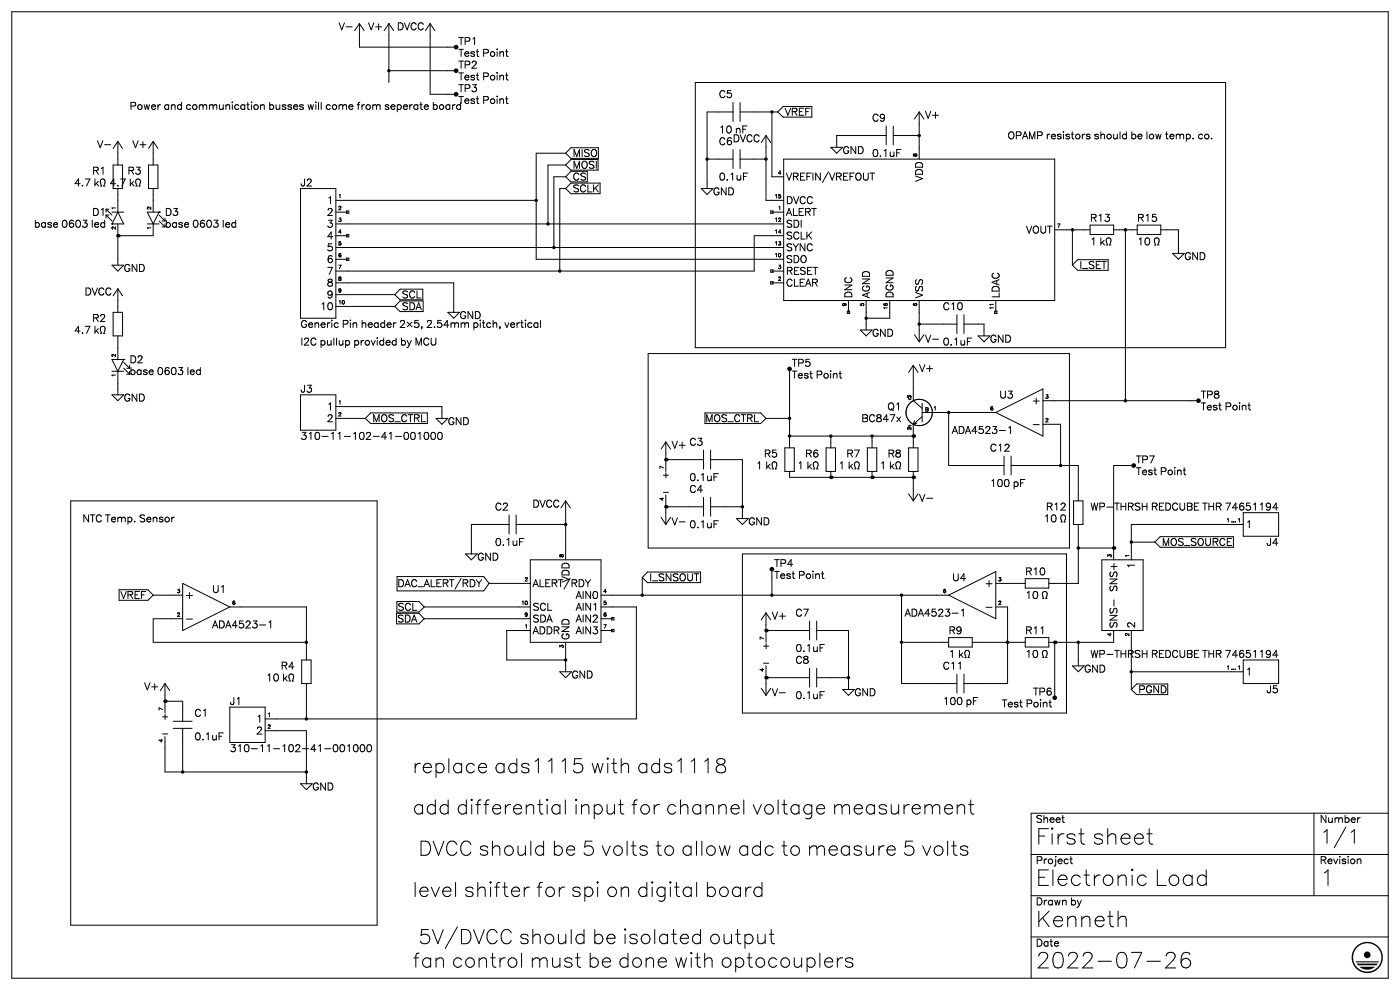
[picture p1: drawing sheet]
<svg xmlns="http://www.w3.org/2000/svg" width="297mm" height="210mm" viewBox="0 0 297 210" stroke-linecap="round" stroke-linejoin="round" font-family="sans-serif">
<g fill="none" stroke="#000" stroke-width=".21">
<path d="M2.5 2.5h292v205h-292zM76.3 5v5h20M76.3 5l-1.1 1.5M76.3 5l.9 1.5M82.5 15h13.8M82.5 5v12.5M82.5 5l-1 1.5M82.5 5l1 1.5M91.2 5v15h5.1M91.2 5l-.9 1.5M91.2 5l1 1.5M147.5 17.5h112.5v56.3h-112.5z"/>
<path d="M22.1 38a1 1 0 0 1-.1 1.5h.3M24 40v-5h2v5M25 30v5M25 40v5M25 30l-1 1.5M25 30l1 1.5M29.6 38a1 1 0 0 1-.1 1.5h.3M31.5 35h2v5h-2zM32.5 30v5M32.5 40v5M32.5 30l-1 1.5M32.5 30l1 1.5"/>
<path d="M63.8 40h7.5v27.5h-7.5zM97.7 21.7v1.5M97.7 23l-.3 .2M120 40h-1.3v17.5M120 32.5h-6.2v22.5h52.5M120 35h-3.7v12.5M120 37.5h-2.5v15M120 37.5l1.1 1.1M120 35l1.1 1.1h5.8M120 40l1.1 1.1h6.2M120 32.5l1.1 1.1h5.8M121.1 36.3l-1.1 1.2"/>
<path d="M126.9 33.8h-5.8l-1.1 1.2M126.9 31.3h-5.8l-1.1 1.2M127.3 38.8h-6.2l-1.1 1.2M148.8 40h2.4l-1.2 1.3zM150 33.8h5.5M155.5 21.8v4M155.5 31.7v4M155.5 23.7h-5.5v16.3M157 21.8v4M157 31.7v4M157 23.7h8M157 33.8h5.5"/>
<path d="M162.5 28.7v13.8h3.8M162.5 28.7l-1 1.5M162.5 28.7l1 1.5M163.7 23.7v13.8h2.6M165 23.7l1.1 1.1h6.1M166.3 33.8h57.5v29.9h-57.5zM172.2 22.6h-6.1l-1.1 1.1M176.2 31.2h2.6l-1.3 1.3zM188 26.7v4.1M188 28.7h-10.5v2.5M189.5 26.7v4.1M189.5 28.7h5.5"/>
<path d="M195 23.7v10.1M195 23.7l-1 1.5M195 23.7l1 1.5M23.1 45.6h-.6l1.3 1.3M23.1 44.4h-.6l1.3 1.2M23.8 47.5h.1M23.8 45h2.4M23.8 56.2h2.4l-1.2 1.3zM25 45l1.2 2.5h-2.4M25 45l-1.2 2.5M25 47.5v8.7M31.3 47.5h2.4"/>
<path d="M32.5 47.5v2.5h-7.5M33.7 45h.1M33.7 45h-2.4l1.2 2.5M33.7 45.6l1.3 1.3M33.7 46.9l1.3 1.2M33.7 45l-1.2 2.5M71.3 42.5h42.5M71.3 55h2.4M71.3 52.5h95M71.3 60h25v6.3M71.3 50h2.4M71.3 47.5h95"/>
<path d="M71.3 45h2.4M73.5 54.7h.5v.6h-.5zM73.5 44.8h.5v.4h-.5zM73.5 49.7h.5v.5h-.5zM163.5 44.8h.5v.4h-.5zM163.5 57.3h.5v.4h-.5zM163.5 59.7h.5v.6h-.5zM163.7 57.5h2.6M163.7 60h2.6M163.7 45h2.6M166.3 50h-6.3v7.5h-88.7M223.8 48.7h7.5"/>
<path d="M227.5 48.7v7.5M227.5 56.2l1.1 1.1h6.5M231.3 47.8h4.9v1.9h-4.9zM235.1 55.1h-6.5l-1.1 1.1M235.2 50.5a.62 .62 0 0 1 .4 1l-.2 .5h.3M236.2 48.7h5M238.8 48.7v36.3M241.2 47.8h5v1.9h-5zM244.9 52h.3a1.15 1.15 0 0 1-.1-1.5h.4a.62 .62 0 0 1 .3 1l-.2 .5h.3M246.2 48.7h3.8v5.1M248.7 53.8h2.6l-1.3 1.2zM22.1 69.3a1 1 0 0 1-.1 1.4h.3"/>
<path d="M23.8 78.8h2.4M24 66.3h2v5h-2zM25 61.2v5.1M25 71.3v4.9M25 78.8v5M25 61.2l-1 1.5M25 61.2l1 1.5M26.2 76.2h.1M26.2 76.9l1.3 1.2M26.2 76.2h-2.4l1.2 2.6M26.2 78.1l1.3 1.3M26.2 76.2l-1.2 2.6"/>
<path d="M71.3 62.5h12.5M71.3 65h12.5M83.8 65l1.1 1.1h4.9M83.8 62.5l1.1 1.1h4.8M89.7 61.3h-4.8l-1.1 1.2M89.8 63.8h-4.9l-1.1 1.2M95 66.3h2.5l-1.2 1.2zM114.7 68v1.5M137.5 75h89.4v41.3h-89.4zM167.5 80v15M179.8 66h.5v.5h-.5zM180 63.7v2.6"/>
<path d="M182.5 70h2.5l-1.3 1.3zM183.7 63.7v6.3M188.7 63.7v3.8h-5M193.8 77.5v7.5M193.8 77.5l-1 1.5M193.8 77.5l.9 1.5M194 71l1 1.5M195 68.7h8M195 63.7v8.8M196 71l-1 1.5M203 66.7v4.1M204.5 66.7v4.1"/>
<path d="M204.5 68.7h4.2v2.6M207.5 71.3h2.5l-1.3 1.2zM211 66h.5v.5h-.5zM211.3 63.7v2.6M23.8 83.8h2.4l-1.2 1.2zM63.8 83.8h7.5v7.5h-7.5zM71.3 88.7h6.2M71.3 86.3h22.4v2.4M77.5 88.7l1.1 1.1h12.1M88.9 91.9l.2-.2v1.5M90.2 91.8a.49 .49 0 0 1 .7 .2l.1 .4a.64 .64 0 0 1-.6 .8 .96 .96 0 0 1-.2-1.4zM90.7 87.6h-12.1l-1.1 1.1"/>
<path d="M91.6 91.8a.49 .49 0 0 1 .7 .2l.1 .4a.64 .64 0 0 1-.6 .8 .96 .96 0 0 1-.2-1.4zM92.5 88.7h2.5l-1.3 1.3zM93 91.8a.49 .49 0 0 1 .7 .2l.1 .4a.64 .64 0 0 1-.5 .8 .96 .96 0 0 1-.3-1.4zM141.3 93.7v6.3M141.3 97.5h8M141.3 93.7l-1.1 1.5M141.3 93.7l.9 1.5M149.3 95.5v4M149.6 87.6h11.8l1.1 1.1M150.8 95.5v4M150.8 97.5h6.7v12.5M162.5 88.7h5"/>
<path d="M162.5 88.7l-1.1 1.1h-11.8M164.6 98a1 1 0 0 1-.1 1.5h.3M166.5 95h2v5h-2zM167.5 92.5h26.3M173.3 98a1 1 0 0 1-.1 1.5h.3M175.3 95h2v5h-2zM176.2 92.5v2.5M182.1 98a1 1 0 0 1-.1 1.5h.3M184 95h2v5h-2zM185 92.5v2.5M190.8 98a1 1 0 0 1 0 1.5h.2M192.8 95h1.9v5h-1.9z"/>
<path d="M193.5 85.1a2.8 2.8 0 0 0-.1 4.7M193.6 89.9l.2 .1M193.7 85a2.8 2.8 0 0 1 4 1.9M193.8 85l1.8 1.6M193.8 90v5M194 89.3l-.2 .7M194.5 89.8l-.7 .2M195.6 85.5v4M195.6 88.4l-1.8 1.6M195.6 87.5h15.7M197.8 87.3a2.8 2.8 0 0 1-4 2.7M201.2 87.5v11.3h11.8"/>
<path d="M211.3 87.5l9.9-5v10zM213 96.7v4.1M214.5 98.8h14.2v7.5M214.5 96.7v4.1M219.2 90.1h1.3M221.2 85h32.5M221.2 90h3.8v8.8M240 98.8h-3.8v20M15 106.3h65v90h-65zM98.7 117.5h2.6l-1.3 1.3zM108 111.3h-8v6.2M108 109.2v4"/>
<path d="M109.5 111.3h10.5M109.5 109.2v4M112.5 118.8h15v17.5h-15zM120 106.3v12.5M120 106.3l-1 1.4M120 106.3l1 1.4M140.2 109.8l1.1 1.5M140.7 104.4h1.1M141.3 107.5h8M141.3 105v6.3M142.2 109.8l-.9 1.5M149.3 105.5v4"/>
<path d="M150.8 105.5v4M150.8 107.5h6.7M156.2 110h2.5l-1.2 1.3zM157.5 117.5h68.8v33.8h-68.8zM167.5 100v1.2h26.3M176.2 100v1.2M185 100v1.2M192.8 104.8l1 1.5M193.8 100v6.3M194.7 104.8l-.9 1.5M225 109.9l.3 .8h-.3M225 109.6a.52 .52 0 0 1 .7-.4 .52 .52 0 0 1 .3 .7l-.3 .8h.3"/>
<path d="M227.8 106.3h2v5h-2zM228.7 111.3v12.5h-6.2M228.7 116.3h7.5M233.7 118.8h8.8v14.9h-8.8zM240 115h5M245 115l1.1 1.1h15.6M261.7 113.8h-15.6l-1.1 1.2M263.8 111.3h-23.8v7.5M263.8 108.7h7.5v5h-7.5zM25.3 125.1h6.1l1.1 1.1M32.5 126.2h6.3M32.5 126.2l-1.1 1.1h-6.1"/>
<path d="M38.8 123.8l10 4.9-10 5zM38.8 131.3h-6.3v5h32.5M39.5 131.3h1.3M48.8 128.7h16.2v11.3M84.1 130.1h4.8l1.1 1.2M84.2 127.6h4.7l1.1 1.1M84.2 122.3h18.4l1.1 1.5M90 128.7h22.5M90 131.3h22.5M90 128.7l-1.1 1.1h-4.7M90 131.3l-1.1 1h-4.8M103.7 123.8h8.8"/>
<path d="M103.7 123.8l-1.1 1.5h-18.4M112.5 133.7h-5v6.3h12.5M120 136.3v6.2M127.5 133.7h2.5M127.5 128.7h7.5v23.8h-78.7M127.5 131.3h2.5M127.5 126.2h73.7M129.7 131h.6v.5h-.6zM129.7 133.5h.6v.5h-.6zM136.2 122.5v3.7M136.2 122.5l1.2 1.1h11.2M148.6 121.3h-11.2l-1.2 1.2"/>
<path d="M162.5 133.7h9.2M162.5 130v6.3M162.5 130l-1 1.5M162.5 130l1 1.5M163.7 122.5v3.7M171.7 131.8v4M173.2 133.7h6.8v12.5M173.2 131.8v4M191.2 126.2v18.8h11.8M191.2 136.3h10M201.2 126.2l10.1-5v10.1zM201.2 135.2h5.1v2.1h-5.1z"/>
<path d="M205.2 138a.62 .62 0 0 1 .4 1l-.2 .5h.3M206.3 136.3h11.2M209.2 128.8h1.3M211.3 128.7h2.5v16.3h-9.3M211.3 123.8h6.2M217.5 122.7h5v2h-5zM217.5 135.2h5v2.1h-5zM221.1 127h.3a1.15 1.15 0 0 1 0-1.5h.3a.62 .62 0 0 1 .4 1l-.2 .5h.2M221.1 139.5h.3a1.15 1.15 0 0 1 0-1.5h.3a.62 .62 0 0 1 .4 1l-.2 .5h.2M223.8 136.3v9.9M228.7 136.3v4.9M236.2 133.7v2.6h-13.7"/>
<path d="M240 133.7v12.5M34.5 155.7h1.1M35 148.8h3.8v4.2M35 145v6.3M35 156.3v7.5h30M35 145l-1 1.5M35 145l1 1.5M36.7 153h4.1M36.7 154.5h4.1M38.8 154.5v9.3M48.8 150h7.5v7.5h-7.5zM56.3 155h8.7v11.2"/>
<path d="M62.1 143a1 1 0 0 1-.1 1.5h.3M64 140h2v5h-2zM65 145v7.5M73.9 158.2l.2-.2v1.5M75.2 158a.49 .49 0 0 1 .7 .2l.1 .4a.64 .64 0 0 1-.6 .9 .96 .96 0 0 1-.2-1.5zM76.6 158a.49 .49 0 0 1 .7 .2l.1 .4a.64 .64 0 0 1-.6 .9 .96 .96 0 0 1-.2-1.5zM78 158a.49 .49 0 0 1 .7 .2l.1 .4a.64 .64 0 0 1-.6 .9 .96 .96 0 0 1-.2-1.5zM118.7 142.5h2.6l-1.3 1.3zM161.5 146l1 1.5M162 140.7h1.1M162.5 141.2v6.3M162.5 143.8h9.2"/>
<path d="M163.5 146l-1 1.5M171.7 141.7v4M173.2 141.7v4M173.2 143.8h6.8M178.8 146.2h2.5l-1.3 1.3zM203 143v4M204.5 143v4M227.5 141.2h2.5l-1.3 1.3zM240 142.5h23.8M240 146.2l1.1 1.1h6.6M247.7 145.1h-6.6l-1.1 1.1M263.8 140h7.5v5h-7.5z"/>
<path d="M63.8 166.2h2.4l-1.2 1.3zM205.5 170.7h1M205.9 169.7v2.4l.2 .4 .5 .2M278.7 172.5v17.5M286.9 176.4l.4-.4v2.9M294.5 172.5h-75.7v35M218.8 190h75.7M218.8 181.3h75.7M218.8 198.7h75.7M180.4 203.2l.4 .1 .1 .3M180.5 204.2l.3 .1 .1 .4-.1 .3-.4 .2M248 202h.7a.81 .81 0 0 1 .4 1.3l-1.9 2h2.2"/>
<path d="M252.4 202.5a.97 .97 0 0 0-1.4-.3l-.3 .4-.2 1.6"/>
<circle cx="251.6" cy="204.3" r="1.02"/>
</g>
<g fill="#000">
<path d="M287.7 200.8a3.3 3.3 0 0 1 2.4-1v.3a3 3 0 0 0-2.7 4.3 3 3 0 0 0 5 .5 3 3 0 0 0-1.7-4.8h-.6v-.3a3.3 3.3 0 0 1 3.2 4.2 3.3 3.3 0 0 1-4.9 2 3.3 3.3 0 0 1-.7-5.2zM288.4 205.1h3.3a2.59 2.59 0 0 1-3.3 0zM287.8 204.4h4.5l-.3 .4h-3.9zM287.6 203.9h4.9l-.1 .2h-4.7z"/>
<circle cx="96.8" cy="15" r=".5"/>
<circle cx="96.8" cy="10" r=".5"/>
<circle cx="96.8" cy="20" r=".5"/>
<circle cx="25" cy="50" r=".38"/>
<circle cx="167.5" cy="78.3" r=".5"/>
<circle cx="141.3" cy="97.5" r=".38"/>
<circle cx="193.8" cy="92.5" r=".38"/>
<circle cx="240.5" cy="98.7" r=".5"/>
<circle cx="254.2" cy="85" r=".5"/>
<circle cx="141.3" cy="107.5" r=".38"/>
<circle cx="176.2" cy="101.2" r=".38"/>
<circle cx="185" cy="101.2" r=".38"/>
<circle cx="193.8" cy="101.2" r=".38"/>
<circle cx="236.2" cy="116.3" r=".38"/>
<circle cx="162.5" cy="133.7" r=".38"/>
<circle cx="163.8" cy="120.8" r=".5"/>
<circle cx="223.8" cy="136.3" r=".38"/>
<circle cx="35" cy="148.8" r=".38"/>
<circle cx="162.5" cy="143.8" r=".38"/>
<circle cx="223.8" cy="148" r=".5"/>
<circle cx="290.1" cy="202.5" r=".71"/>
</g>
<g fill="none" stroke="#000" stroke-width=".75">
<path d="M82.5 15h.1M150 33.7v.1M162.5 33.7v.1M163.7 23.7h.1M195 28.7h.1M113.8 42.5h.1M116.3 47.5h.1M117.5 52.5h.1M118.7 57.5h.1M227.5 48.7h.1M238.8 48.7h.1M183.7 67.5h.1"/>
<path d="M195 68.7h.1M167.5 88.7h.1M167.5 92.5h.1M176.2 92.5h.1M185 92.5h.1M201.2 87.5h.1M225 98.7v.1M238.8 85h.1M120 111.2v.1M157.5 107.5h.1M228.7 116.2v.1M240 115h.1"/>
<path d="M65 136.2v.1M120 140h.1M136.2 126.2h.1M163.7 126.2h.1M191.2 126.2h.1M191.2 136.2v.1M213.8 136.2v.1M228.7 136.2v.1M65 152.5h.1M180 143.7v.1M240 142.5h.1M38.8 163.7v.1"/>
<path d="M65 163.7v.1"/>
</g>
<g font-size="5.3">
<text x="219.8" y="179.1">First sheet</text>
<text x="219.8" y="187.9">Electronic Load</text>
<text x="280" y="187.9">1</text>
<text x="219.8" y="196.6">Kenneth</text>
<text x="219.8" y="205.4">2022-07-26</text>
</g>
<g font-size="4.8">
<text x="87.5" y="164">replace ads1115 with ads1118</text>
<text x="87.5" y="172.8">add differential input for channel voltage measurement</text>
<text x="88.7" y="181.5">DVCC should be 5 volts to allow adc to measure 5 volts</text>
<text x="87.5" y="190.3">level shifter for spi on digital board</text>
<text x="88.7" y="200.3">5V/DVCC should be isolated output</text>
<text x="87.5" y="205.3">fan control must be done with optocouplers</text>
</g>
<text font-size="4.6" x="280" y="178.9">1/1</text>
<g font-size="2.4">
<text x="72.6" y="6.4">V-</text>
<text x="78.2" y="6.4">V+</text>
<text x="83.2" y="6.4">DVCC</text>
<text x="97.2" y="9.5">TP1</text>
<text x="97.2" y="12">Test Point</text>
<text x="97.2" y="14.5">TP2</text>
<text x="97.2" y="17">Test Point</text>
<text x="27.5" y="23.3">Power and communication busses will come from seperate board</text>
<text x="97.2" y="19.5">TP3</text>
<text x="97.2" y="22">Test Point</text>
<text x="152.5" y="20.7">C5</text>
<text x="152.5" y="28.2">10 nF</text>
<text x="166.5" y="24.5">VREF</text>
<text x="185" y="25.8">C9</text>
<text x="196.2" y="25.1">V+</text>
<text x="213.8" y="29.5">OPAMP resistors should be low temp. co.</text>
<text x="21.4" y="31.4">V-</text>
<text x="28.2" y="31.4">V+</text>
<text x="121.5" y="35.8">MOSI</text>
<text x="121.5" y="33.3">MISO</text>
<text x="152.5" y="30.8">C6</text>
<text x="154.5" y="30.1">DVCC</text>
<text x="178.7" y="32.6">GND</text>
<text x="185" y="33.3">0.1uF</text>
<text x="16" y="39.5">4.7 k</text>
<text x="19.4" y="37">R1</text>
<text x="23.5" y="39.5">4.7 k</text>
<text x="26.9" y="37">R3</text>
<text x="63.8" y="39.5">J2</text>
<text x="121.5" y="38.3">CS</text>
<text x="121.5" y="40.7">SCLK</text>
<text x="151.2" y="41.4">GND</text>
<text x="152.5" y="38.3">0.1uF</text>
<text x="166.7" y="38.3">VREFIN/VREFOUT</text>
<text x="195.8" y="39.3" transform="rotate(-90 195.8 39.3)">VDD</text>
<text x="19.4" y="45.8">D1</text>
<text x="35" y="45.8">D3</text>
<text x="69.4" y="43.2">1</text>
<text x="69.4" y="45.8">2</text>
<text x="166.7" y="45.8">ALERT</text>
<text x="166.7" y="43.2">DVCC</text>
<text x="231.3" y="47">R13</text>
<text x="241.3" y="47">R15</text>
<text x="7.4" y="48.3">base 0603 led</text>
<text x="35" y="48.3">base 0603 led</text>
<text x="69.4" y="53.3">5</text>
<text x="69.4" y="50.8">4</text>
<text x="69.4" y="48.3">3</text>
<text x="166.7" y="50.8">SCLK</text>
<text x="166.7" y="48.3">SDI</text>
<text x="166.7" y="53.3">SYNC</text>
<text x="216.6" y="49.5">VOUT</text>
<text x="231.3" y="52">1 k</text>
<text x="241.3" y="52">10</text>
<text x="26.2" y="57.6">GND</text>
<text x="69.4" y="58.2">7</text>
<text x="69.4" y="55.7">6</text>
<text x="166.7" y="58.2">RESET</text>
<text x="166.7" y="55.7">SDO</text>
<text x="229" y="57">I_SET</text>
<text x="251.2" y="55.1">GND</text>
<text x="17" y="62.6">DVCC</text>
<text x="68.1" y="65.8">10</text>
<text x="69.4" y="63.3">9</text>
<text x="69.4" y="60.8">8</text>
<text x="85.3" y="65.8">SDA</text>
<text x="85.3" y="63.3">SCL</text>
<text x="166.7" y="60.8">CLEAR</text>
<text x="180.7" y="63.2" transform="rotate(-90 180.7 63.2)">DNC</text>
<text x="184.5" y="63.2" transform="rotate(-90 184.5 63.2)">AGND</text>
<text x="189.5" y="63.2" transform="rotate(-90 189.5 63.2)">DGND</text>
<text x="195.8" y="63.2" transform="rotate(-90 195.8 63.2)">VSS</text>
<text x="200" y="65.8">C10</text>
<text x="212" y="63.2" transform="rotate(-90 212 63.2)">LDAC</text>
<text x="16" y="70.7">4.7 k</text>
<text x="19.4" y="68.3">R2</text>
<text x="63.8" y="69.5">Generic Pin header 2×5, 2.54mm pitch, vertical</text>
<text x="97.5" y="67.6">GND</text>
<text x="185" y="71.4">GND</text>
<text x="27.5" y="77">D2</text>
<text x="63.8" y="73.2">I2C pullup provided by MCU</text>
<text x="168" y="77.8">TP5</text>
<text x="196.2" y="72.6">V-</text>
<text x="200" y="73.2">0.1uF</text>
<text x="210" y="72.6">GND</text>
<text x="27.5" y="79.5">base 0603 led</text>
<text x="63.8" y="83.3">J3</text>
<text x="168" y="80.3">Test Point</text>
<text x="195" y="78.9">V+</text>
<text x="26.2" y="85.1">GND</text>
<text x="69.4" y="89.5">2</text>
<text x="69.4" y="87">1</text>
<text x="79" y="89.5">MOS_CTRL</text>
<text x="147.9" y="89.5">MOS_CTRL</text>
<text x="182.7" y="89.5">BC847x</text>
<text x="188" y="87">Q1</text>
<text x="211.9" y="84.5">U3</text>
<text x="219.3" y="85.7">+</text>
<text x="254.7" y="84.5">TP8</text>
<text x="254.7" y="87">Test Point</text>
<text x="63.8" y="93.3">310-11-102-41-001000</text>
<text x="95" y="90.1">GND</text>
<text x="142.5" y="95.1">V+</text>
<text x="146.2" y="94.5">C3</text>
<text x="202.6" y="92">ADA4523-1</text>
<text x="210" y="95.8">C12</text>
<text x="146.2" y="102">0.1uF</text>
<text x="160.5" y="99.5">1 k</text>
<text x="161.9" y="97">R5</text>
<text x="169.3" y="99.5">1 k</text>
<text x="170.7" y="97">R6</text>
<text x="178" y="99.5">1 k</text>
<text x="179.4" y="97">R7</text>
<text x="186.8" y="99.5">1 k</text>
<text x="188.2" y="97">R8</text>
<text x="241" y="98.2">TP7</text>
<text x="241" y="100.7">Test Point</text>
<text x="112" y="107.6">DVCC</text>
<text x="146.2" y="104.5">C4</text>
<text x="195" y="106.4">V-</text>
<text x="210" y="103.3">100 pF</text>
<text x="17.5" y="110.8">NTC Temp. Sensor</text>
<text x="105" y="108.3">C2</text>
<text x="142.5" y="111.4">V-</text>
<text x="146.2" y="112">0.1uF</text>
<text x="158.7" y="111.4">GND</text>
<text x="221.7" y="110.8">10</text>
<text x="221.8" y="108.3">R12</text>
<text x="229" y="108.3">WP-THRSH REDCUBE THR 74651194</text>
<text x="264.2" y="112">1</text>
<text x="101.2" y="118.9">GND</text>
<text x="105" y="115.7">0.1uF</text>
<text x="246.5" y="115.7">MOS_SOURCE</text>
<text x="268.7" y="115.7">J4</text>
<text x="45" y="125.8">U1</text>
<text x="82.4" y="124.5">DAC_ALERT/RDY</text>
<text x="113" y="124.5">ALERT/RDY</text>
<text x="120.8" y="124.3" transform="rotate(-90 120.8 124.3)">VDD</text>
<text x="137.8" y="123.3">I_SNSOUT</text>
<text x="164.2" y="120.3">TP4</text>
<text x="164.2" y="122.8">Test Point</text>
<text x="201.9" y="123.3">U4</text>
<text x="209.3" y="124.5">+</text>
<text x="217.5" y="122">R10</text>
<text x="237" y="125.6" transform="rotate(-90 237 125.6)">SNS+</text>
<text x="240.7" y="120.6" transform="rotate(-90 240.7 120.6)">1</text>
<text x="24.6" y="127">VREF</text>
<text x="39.2" y="127">+</text>
<text x="83.8" y="129.5">SCL</text>
<text x="113" y="129.5">SCL</text>
<text x="121.7" y="129.5">AIN1</text>
<text x="121.7" y="127">AIN0</text>
<text x="163.7" y="131.4">V+</text>
<text x="168.8" y="130.8">C7</text>
<text x="192.6" y="130.8">ADA4523-1</text>
<text x="217.5" y="127">10</text>
<text x="45" y="133.3">ADA4523-1</text>
<text x="83.6" y="132">SDA</text>
<text x="113" y="134.5">ADDR</text>
<text x="113" y="132">SDA</text>
<text x="120.8" y="135.7" transform="rotate(-90 120.8 135.7)">GND</text>
<text x="121.7" y="132">AIN2</text>
<text x="121.7" y="134.5">AIN3</text>
<text x="201.2" y="134.5">R9</text>
<text x="217.5" y="134.5">R11</text>
<text x="237" y="133.2" transform="rotate(-90 237 133.2)">SNS-</text>
<text x="240.7" y="133.2" transform="rotate(-90 240.7 133.2)">2</text>
<text x="59.4" y="142">R4</text>
<text x="121.2" y="143.9">GND</text>
<text x="168.8" y="138.3">0.1uF</text>
<text x="168.8" y="140.8">C8</text>
<text x="200" y="142">C11</text>
<text x="201.2" y="139.5">1 k</text>
<text x="217.5" y="139.5">10</text>
<text x="229" y="139.5">WP-THRSH REDCUBE THR 74651194</text>
<text x="230" y="142.6">GND</text>
<text x="264.2" y="143.3">1</text>
<text x="30.7" y="146.4">V+</text>
<text x="48.8" y="149.5">J1</text>
<text x="56.7" y="144.5">10 k</text>
<text x="163.7" y="147.6">V-</text>
<text x="168.8" y="148.3">0.1uF</text>
<text x="181.3" y="147.6">GND</text>
<text x="200" y="149.5">100 pF</text>
<text x="218.8" y="147.5">TP6</text>
<text x="241.5" y="147">PGND</text>
<text x="268.7" y="147">J5</text>
<text x="41.2" y="152">C1</text>
<text x="54.4" y="155.8">2</text>
<text x="54.4" y="153.3">1</text>
<text x="212.4" y="150">Test Point</text>
<text x="41.2" y="157">0.1uF</text>
<text x="48.8" y="159.5">310-11-102-41-001000</text>
<text x="66.2" y="167.6">GND</text>
<text x="219.8" y="174.5">Sheet</text>
<text x="280" y="174.5">Number</text>
<text x="219.8" y="183.2">Project</text>
<text x="280" y="183.2">Revision</text>
<text x="219.8" y="192">Drawn by</text>
<text x="219.8" y="200.7">Date</text>
</g>
<g font-size="2">
<text x="140.5" y="101.4">+</text>
<text x="161.7" y="137.6">+</text>
<text x="34.3" y="152.6">+</text>
</g>
<g font-size="1.2">
<text x="194.5" y="33.2" transform="rotate(-90 194.5 33.2)">8</text>
<text x="71.8" y="42">1</text>
<text x="164.4" y="42">15</text>
<text x="165.1" y="37">4</text>
<text x="24.5" y="44.5" transform="rotate(-90 24.5 44.5)">1</text>
<text x="32" y="44.5" transform="rotate(-90 32 44.5)">2</text>
<text x="71.8" y="47">3</text>
<text x="71.8" y="44.5">2</text>
<text x="164.4" y="47">12</text>
<text x="165.1" y="44.5">1</text>
<text x="24.5" y="48.7" transform="rotate(-90 24.5 48.7)">2</text>
<text x="32" y="48.7" transform="rotate(-90 32 48.7)">1</text>
<text x="71.8" y="52">5</text>
<text x="71.8" y="49.5">4</text>
<text x="164.4" y="49.5">14</text>
<text x="164.4" y="52">13</text>
<text x="224.3" y="48.2">7</text>
<text x="71.8" y="57">7</text>
<text x="71.8" y="54.5">6</text>
<text x="71.8" y="59.5">8</text>
<text x="164.4" y="54.5">10</text>
<text x="165.1" y="59.5">2</text>
<text x="165.1" y="57">3</text>
<text x="71.8" y="62">9</text>
<text x="71.8" y="64.5">10</text>
<text x="179.5" y="64.9" transform="rotate(-90 179.5 64.9)">9</text>
<text x="183.2" y="64.9" transform="rotate(-90 183.2 64.9)">5</text>
<text x="188.3" y="65.6" transform="rotate(-90 188.3 65.6)">16</text>
<text x="194.5" y="64.9" transform="rotate(-90 194.5 64.9)">6</text>
<text x="210.7" y="65.6" transform="rotate(-90 210.7 65.6)">11</text>
<text x="24.5" y="75.7" transform="rotate(-90 24.5 75.7)">2</text>
<text x="24.5" y="79.9" transform="rotate(-90 24.5 79.9)">1</text>
<text x="71.8" y="88.2">2</text>
<text x="71.8" y="85.7">1</text>
<text x="192.5" y="84.7">C</text>
<text x="193.3" y="84.5" transform="rotate(-90 193.3 84.5)">3</text>
<text x="196.2" y="87.2">B</text>
<text x="198" y="87">1</text>
<text x="210.1" y="87">6</text>
<text x="221.8" y="89.5">2</text>
<text x="221.8" y="84.5">3</text>
<text x="192.6" y="91">E</text>
<text x="193.3" y="91.2" transform="rotate(-90 193.3 91.2)">2</text>
<text x="140.8" y="99.5" transform="rotate(-90 140.8 99.5)">7</text>
<text x="140.8" y="106.2" transform="rotate(-90 140.8 106.2)">4</text>
<text x="260.2" y="110.7">1 ... 1</text>
<text x="119.5" y="118.2" transform="rotate(-90 119.5 118.2)">8</text>
<text x="235.7" y="118.2" transform="rotate(-90 235.7 118.2)">3</text>
<text x="239.5" y="118.2" transform="rotate(-90 239.5 118.2)">1</text>
<text x="37.6" y="125.7">3</text>
<text x="111.3" y="123.2">2</text>
<text x="128" y="125.7">4</text>
<text x="200.1" y="125.7">6</text>
<text x="211.7" y="123.2">3</text>
<text x="37.6" y="130.7">2</text>
<text x="49.2" y="128.2">6</text>
<text x="110.7" y="128.2">10</text>
<text x="111.3" y="130.7">9</text>
<text x="128" y="128.2">5</text>
<text x="128" y="130.7">6</text>
<text x="211.7" y="128.2">2</text>
<text x="111.3" y="133.3">1</text>
<text x="119.5" y="137.4" transform="rotate(-90 119.5 137.4)">3</text>
<text x="128" y="133.3">7</text>
<text x="162" y="135.7" transform="rotate(-90 162 135.7)">7</text>
<text x="235.7" y="134.9" transform="rotate(-90 235.7 134.9)">4</text>
<text x="239.5" y="134.9" transform="rotate(-90 239.5 134.9)">2</text>
<text x="162" y="142.4" transform="rotate(-90 162 142.4)">4</text>
<text x="260.2" y="142">1 ... 1</text>
<text x="34.5" y="150.7" transform="rotate(-90 34.5 150.7)">7</text>
<text x="56.7" y="154.5">2</text>
<text x="56.7" y="152">1</text>
<text x="34.5" y="157.4" transform="rotate(-90 34.5 157.4)">4</text>
</g>
</svg>
